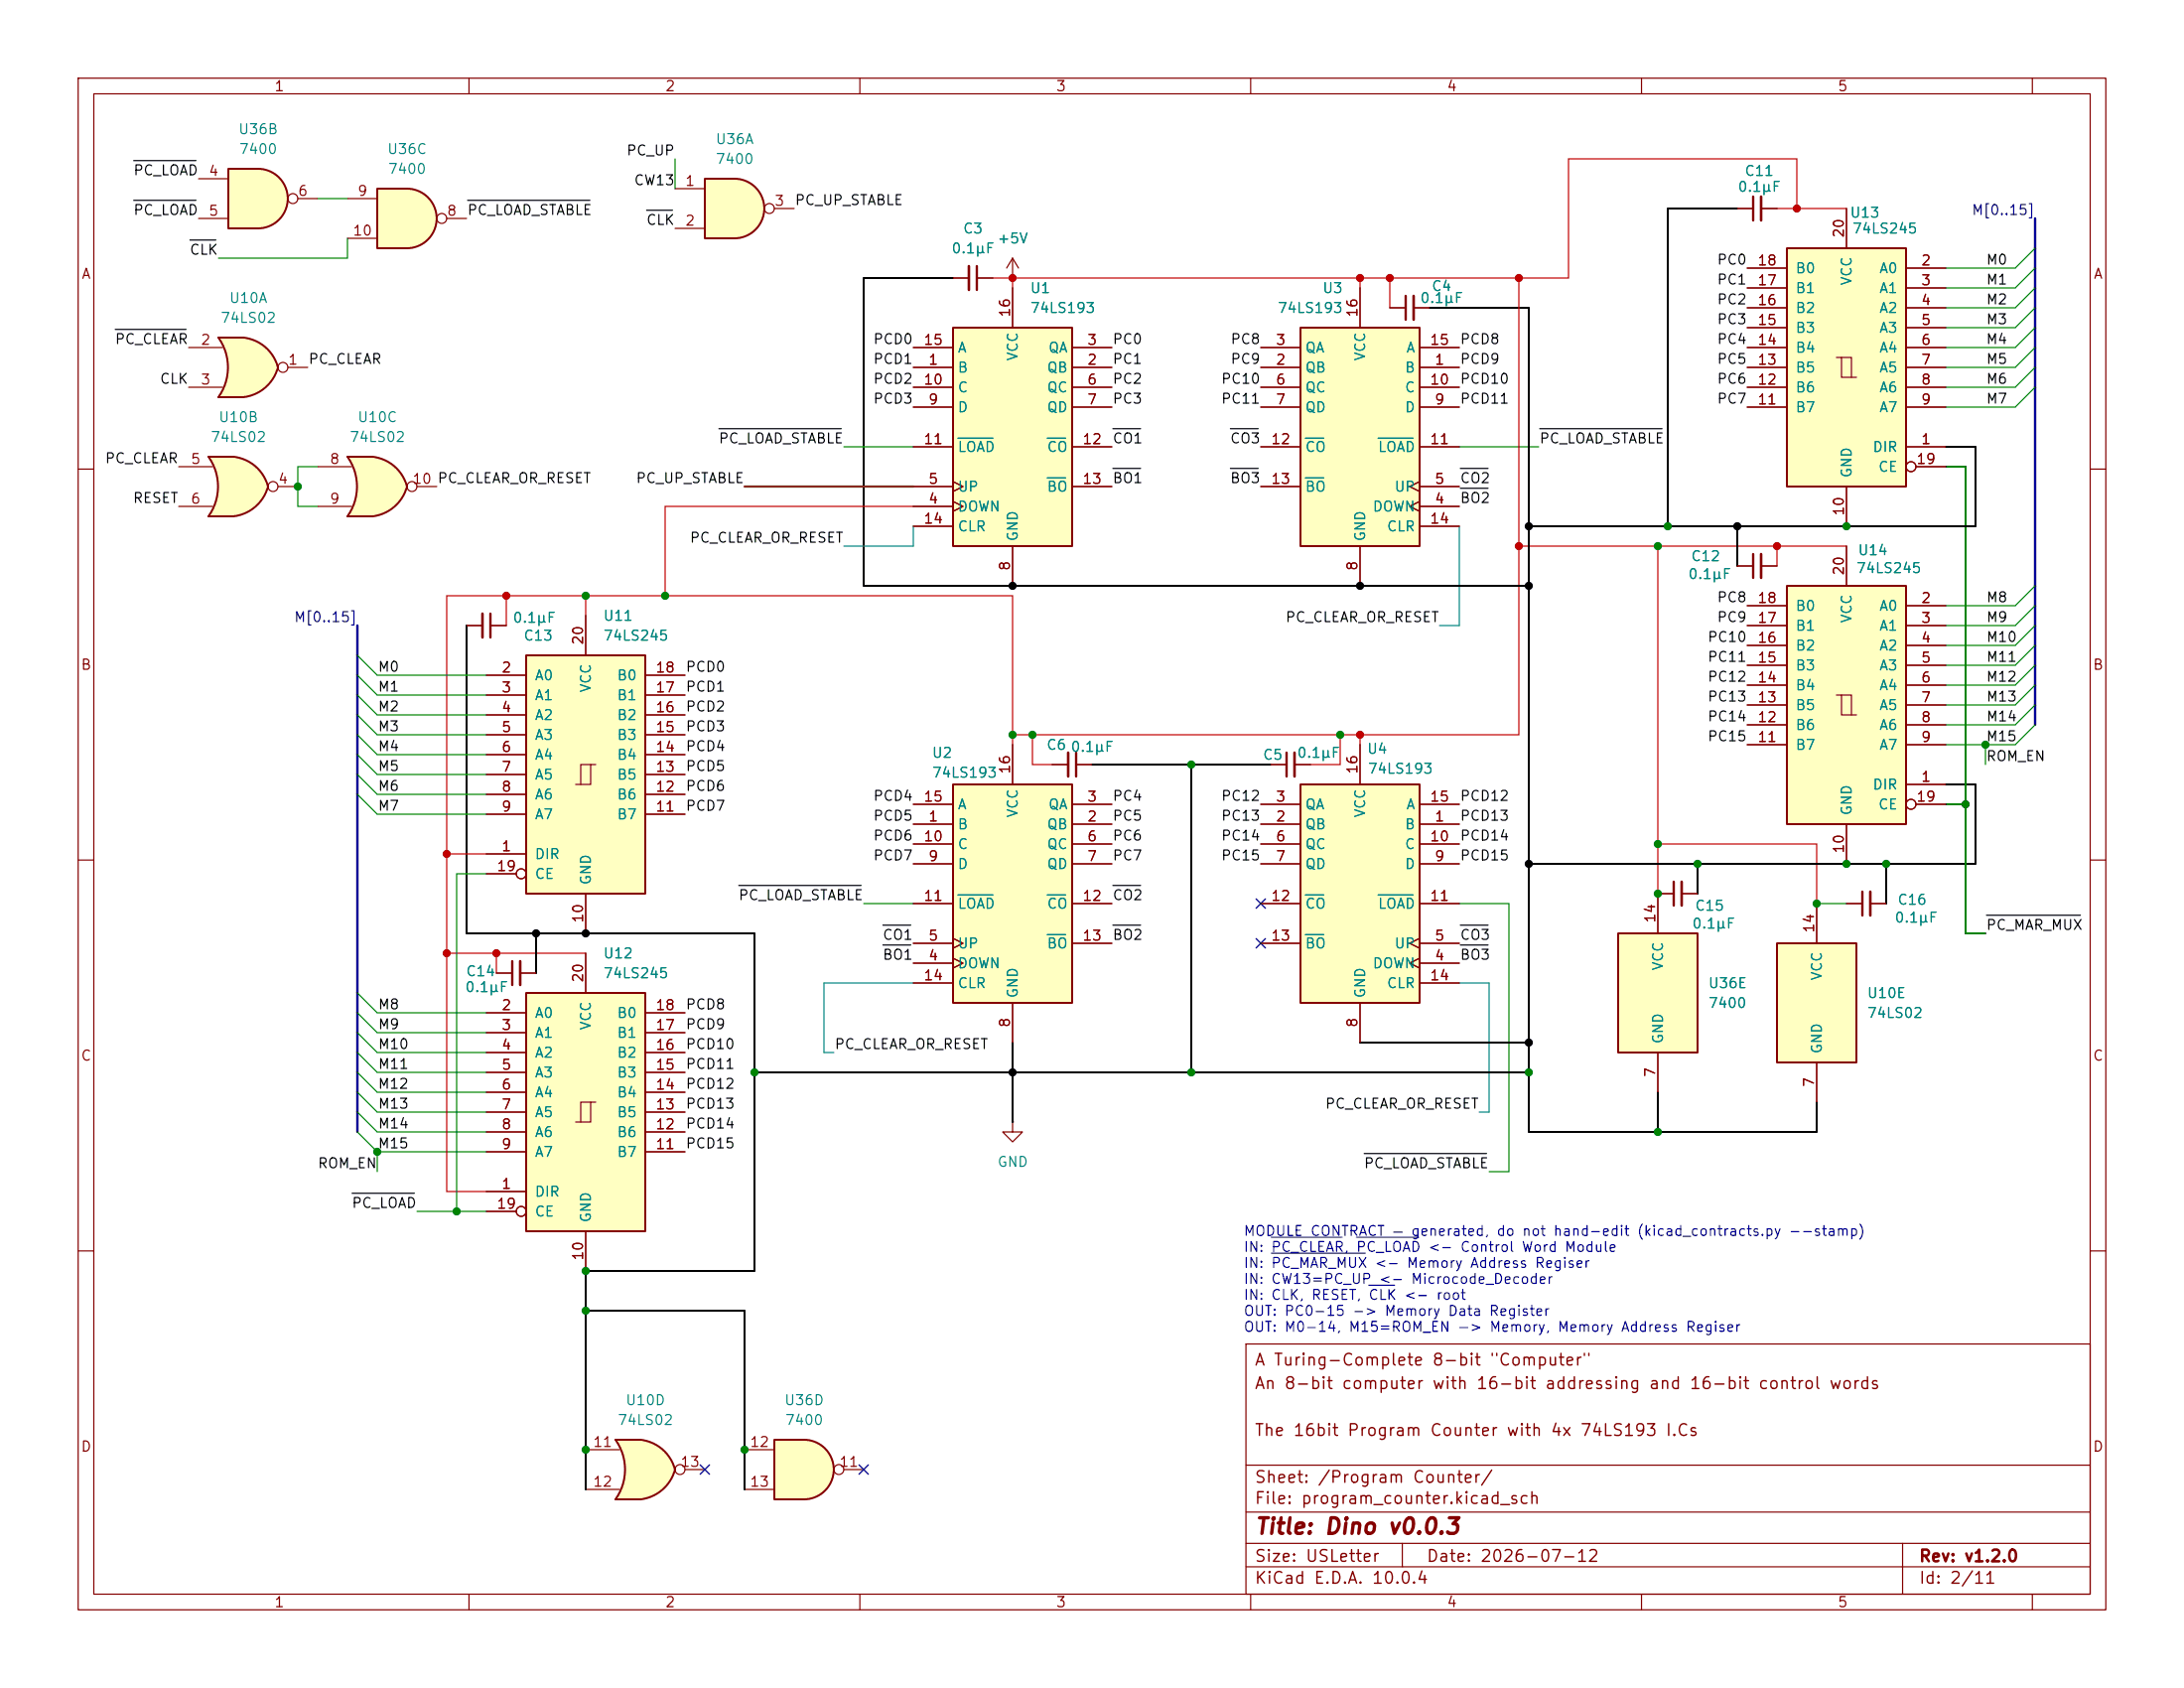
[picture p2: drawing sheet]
<svg xmlns="http://www.w3.org/2000/svg" width="279mm" height="216mm" viewBox="0 0 279 216" stroke-linecap="round" stroke-linejoin="round" font-family="sans-serif">
<g fill="none" stroke="#840000" stroke-width=".15">
<path d="M10 10h259.4v195.9h-259.4zM12 12h255.4v191.9h-255.4zM60 10v2M110 10v2M160 10v2M210 10v2M260 10v2M10 60h2M267.4 60h2M10 110h2M236.2 115.6h2.1M239.3 115.6h2"/>
<path d="M267.4 110h2M10 160h2M159.4 171.9h108v32h-108zM267.4 160h2M159.4 197.4h108M159.4 193.4h108M159.4 187.4h108M179.4 197.4v3M243.4 197.4v6.5M60 203.9v2M110 203.9v2M159.4 200.4h108"/>
<path d="M160 203.9v2M210 203.9v2M260 203.9v2"/>
</g>
<path d="M238.3 114v3.1" fill="none" stroke="#840000" stroke-width=".3"/>
<path d="M239.3 114v3.1" fill="none" stroke="#840000" stroke-width=".33"/>
<path d="M166.4 100.3h15.2v28h-15.2z" fill="#ffffc2"/>
<path d="M166.4 100.3h15.2v28h-15.2z" fill="none" stroke="#840000" stroke-width=".25"/>
<g fill="none" stroke="#840000" stroke-width=".15">
<path d="M177.8 39.4h2M180.8 39.4h2.1M174 95.3v5M161.3 105.4h5.1M161.3 102.9h5.1M161.3 108h5.1M161.3 110.5h5.1M161.3 115.6h5.1M181.6 105.4h5.1M181.6 102.9h5.1M181.6 108h5.1M181.6 110.5h5.1"/>
<path d="M181.6 115.6h5.1M161.3 120.7h5.1M174 128.3v5.1M181.6 122.6l-1.3 .6 1.3 .6M181.6 120l-1.3 .7 1.3 .6M181.6 123.2h5.1M181.6 120.7h5.1M181.6 125.7h5.1"/>
</g>
<path d="M167 114.5h2.4M167 119.5h2.4M176.3 114.5h4.5" fill="none" stroke="#008484" stroke-width=".15"/>
<path d="M179.8 37.8v3.1" fill="none" stroke="#840000" stroke-width=".3"/>
<path d="M180.8 37.8v3.1" fill="none" stroke="#840000" stroke-width=".33"/>
<path d="M166.4 41.9h15.2v28h-15.2z" fill="#ffffc2"/>
<path d="M166.4 41.9h15.2v28h-15.2z" fill="none" stroke="#840000" stroke-width=".25"/>
<g fill="none" stroke="#840000" stroke-width=".15">
<path d="M174 36.8v5.1M161.3 47h5.1M161.3 44.5h5.1M161.3 49.5h5.1M161.3 52.1h5.1M161.3 57.2h5.1M181.6 47h5.1M181.6 44.5h5.1M181.6 49.5h5.1M181.6 52.1h5.1M181.6 57.2h5.1M161.3 62.2h5.1"/>
<path d="M174 69.9v5M181.6 64.1l-1.3 .7 1.3 .6M181.6 61.6l-1.3 .6 1.3 .7M181.6 64.8h5.1M181.6 62.2h5.1M181.6 67.3h5.1M134.6 97.8h2.1M137.7 97.8h2M162.6 97.8h2M165.6 97.8h2M63.5 124.5h2M66.5 124.5h2.1"/>
</g>
<path d="M167 56h2.4M176.3 56h4.5M167 61.1h2.4" fill="none" stroke="#008484" stroke-width=".15"/>
<path d="M137.7 96.3v3M164.6 96.3v3M65.5 122.9v3.1" fill="none" stroke="#840000" stroke-width=".3"/>
<path d="M136.7 96.3v3M165.6 96.3v3M66.5 122.9v3.1" fill="none" stroke="#840000" stroke-width=".33"/>
<path d="M67.3 127h15.2v30.5h-15.2z" fill="#ffffc2"/>
<g fill="none" stroke="#840000" stroke-width=".15">
<path d="M62.2 129.5h5.1M62.2 132.1h5.1M62.2 134.6h5.1M62.2 137.2h5.1M62.2 139.7h5.1M74.9 121.9v5.1M82.5 129.5h5.1M82.5 132.1h5.1M82.5 134.6h5.1M82.5 137.2h5.1M82.5 139.7h5.1M62.2 152.4h5.1"/>
<path d="M62.2 142.2h5.1M62.2 144.8h5.1M62.2 147.3h5.1M62.2 154.9h3.8M74.9 157.5v5.1M75.6 141h-1.3v2.5M76.2 141h-.6v2.5h-1.9M82.5 142.2h5.1M82.5 144.8h5.1M82.5 147.3h5.1"/>
<circle cx="66.7" cy="154.9" r=".63"/>
</g>
<path d="M67.3 127h15.2v30.5h-15.2z" fill="none" stroke="#840000" stroke-width=".25"/>
<path d="M78.7 184.2h3.2M78.7 191.8h3.2" fill="none" stroke="#ffffc2" stroke-width=".13"/>
<g fill="#ffffc2" stroke="#ffffc2" stroke-width=".13">
<path d="M81.3 186.6l5.1 1.4a5.2 5.2 0 0 1-4.5 3.8z"/>
<path d="M81.9 184.2a5.1 5.1 0 0 1 4.5 3.8l-5 1.3z"/>
</g>
<path d="M78.7 184.2h3.2v7.6h-3.2a6.7 6.7 0 0 0 0-7.6z" fill="#ffffc2"/>
<path d="M81.9 184.2h-3.2a6.6 6.6 0 0 1 0 7.6h3.2M81.9 184.2a5.2 5.2 0 0 1 4.5 3.8 5.2 5.2 0 0 1-4.5 3.8" fill="none" stroke="#840000" stroke-width=".25"/>
<g fill="none" stroke="#840000" stroke-width=".15">
<path d="M74.9 185.4h4.3M74.9 190.5h4.3M87.6 188h2.6"/>
<circle cx="87" cy="188" r=".63"/>
</g>
<path d="M102.9 184.2a3.8 3.8 0 0 1 3.8 3.8 3.8 3.8 0 0 1-3.8 3.8z" fill="#ffffc2" stroke="#ffffc2" stroke-width=".13"/>
<path d="M99.1 184.2h3.8v7.6h-3.8z" fill="#ffffc2"/>
<path d="M99.1 184.2h3.8a3.8 3.8 0 0 1 3.8 3.8 3.8 3.8 0 0 1-3.8 3.8h-3.8z" fill="none" stroke="#840000" stroke-width=".25"/>
<g fill="none" stroke="#840000" stroke-width=".15">
<path d="M95.2 185.4h3.9M95.2 190.5h3.9M107.9 188h2.6"/>
<circle cx="107.3" cy="188" r=".63"/>
</g>
<path d="M44.4 58.4h3.2M44.4 66h3.2" fill="none" stroke="#ffffc2" stroke-width=".13"/>
<g fill="#ffffc2" stroke="#ffffc2" stroke-width=".13">
<path d="M47 60.9l5.1 1.3a5.2 5.2 0 0 1-4.4 3.8z"/>
<path d="M47.7 58.4a5.1 5.1 0 0 1 4.4 3.8l-5 1.3z"/>
</g>
<path d="M44.4 58.4h3.2v7.6h-3.2a6.7 6.7 0 0 0 0-7.6z" fill="#ffffc2"/>
<path d="M47.6 58.4h-3.2a6.6 6.6 0 0 1 0 7.6h3.2M47.7 58.4a5.1 5.1 0 0 1 4.4 3.8 5.2 5.2 0 0 1-4.4 3.8" fill="none" stroke="#840000" stroke-width=".25"/>
<g fill="none" stroke="#840000" stroke-width=".15">
<path d="M40.6 59.7h4.4M40.6 64.8h4.4M53.3 62.2h2.6"/>
<circle cx="52.7" cy="62.2" r=".63"/>
</g>
<path d="M27.9 43.2h3.2M27.9 50.8h3.2" fill="none" stroke="#ffffc2" stroke-width=".13"/>
<g fill="#ffffc2" stroke="#ffffc2" stroke-width=".13">
<path d="M30.5 45.6l5.1 1.4a5.2 5.2 0 0 1-4.5 3.8z"/>
<path d="M31.1 43.2a5.1 5.1 0 0 1 4.5 3.8l-5 1.3z"/>
</g>
<path d="M27.9 43.2h3.2v7.6h-3.2a6.7 6.7 0 0 0 0-7.6z" fill="#ffffc2"/>
<path d="M31.1 43.2h-3.2a6.6 6.6 0 0 1 0 7.6h3.2M31.1 43.2a5.1 5.1 0 0 1 4.5 3.8 5.2 5.2 0 0 1-4.5 3.8" fill="none" stroke="#840000" stroke-width=".25"/>
<g fill="none" stroke="#840000" stroke-width=".15">
<path d="M24.1 44.5h4.3M24.1 49.5h4.3M36.8 47h2.6"/>
<circle cx="36.2" cy="47" r=".63"/>
</g>
<path d="M26.7 58.4h3.1M26.7 66h3.1" fill="none" stroke="#ffffc2" stroke-width=".13"/>
<g fill="#ffffc2" stroke="#ffffc2" stroke-width=".13">
<path d="M29.3 60.9l5 1.3a5.2 5.2 0 0 1-4.4 3.8z"/>
<path d="M29.9 58.4a5.1 5.1 0 0 1 4.4 3.8l-5 1.3z"/>
</g>
<path d="M26.7 58.4h3.1v7.6h-3.1a6.7 6.7 0 0 0 0-7.6z" fill="#ffffc2"/>
<path d="M29.8 58.4h-3.1a6.6 6.6 0 0 1 0 7.6h3.1M29.9 58.4a5.1 5.1 0 0 1 4.4 3.8 5.2 5.2 0 0 1-4.4 3.8" fill="none" stroke="#840000" stroke-width=".25"/>
<g fill="none" stroke="#840000" stroke-width=".15">
<path d="M22.9 59.7h4.3M22.9 64.8h4.3M35.6 62.2h2.5"/>
<circle cx="34.9" cy="62.2" r=".63"/>
</g>
<path d="M33 21.6a3.8 3.8 0 0 1 3.8 3.8 3.8 3.8 0 0 1-3.8 3.8z" fill="#ffffc2" stroke="#ffffc2" stroke-width=".13"/>
<path d="M29.2 21.6h3.8v7.6h-3.8z" fill="#ffffc2"/>
<path d="M29.2 21.6h3.8a3.8 3.8 0 0 1 3.8 3.8 3.8 3.8 0 0 1-3.8 3.8h-3.8z" fill="none" stroke="#840000" stroke-width=".25"/>
<g fill="none" stroke="#840000" stroke-width=".15">
<path d="M25.4 22.9h3.8M25.4 27.9h3.8M38.1 25.4h2.5"/>
<circle cx="37.5" cy="25.4" r=".63"/>
</g>
<path d="M52.1 24.1a3.8 3.8 0 0 1 3.8 3.8 3.8 3.8 0 0 1-3.8 3.9z" fill="#ffffc2" stroke="#ffffc2" stroke-width=".13"/>
<path d="M48.3 24.1h3.8v7.7h-3.8z" fill="#ffffc2"/>
<path d="M48.3 24.1h3.8a3.8 3.8 0 0 1 3.8 3.8 3.8 3.8 0 0 1-3.8 3.9h-3.8z" fill="none" stroke="#840000" stroke-width=".25"/>
<g fill="none" stroke="#840000" stroke-width=".15">
<path d="M44.4 25.4h3.9M44.4 30.5h3.9M57.1 27.9h2.6"/>
<circle cx="56.5" cy="27.9" r=".63"/>
</g>
<path d="M121.9 100.3h15.3v28h-15.3z" fill="#ffffc2"/>
<path d="M121.9 100.3h15.3v28h-15.3z" fill="none" stroke="#840000" stroke-width=".25"/>
<g fill="none" stroke="#840000" stroke-width=".15">
<path d="M129.5 95.3v5M116.8 105.4h5.1M116.8 102.9h5.1M116.8 108h5.1M116.8 110.5h5.1M116.8 115.6h5.1M137.2 105.4h5M137.2 102.9h5M137.2 108h5M137.2 110.5h5M137.2 115.6h5M116.8 123.2h5.1"/>
<path d="M116.8 120.7h5.1M116.8 125.7h5.1M121.9 122.6l1.3 .6-1.3 .6M121.9 120l1.3 .7-1.3 .6M129.5 128.3v5.1M137.2 120.7h5M129.5 143.5v1.3h1.3l-1.3 1.3-1.2-1.3h1.2M129.5 143.5h.1"/>
</g>
<path d="M122.6 114.5h4.4M134 114.5h2.3M134 119.5h2.3" fill="none" stroke="#008484" stroke-width=".15"/>
<path d="M67.3 83.8h15.2v30.5h-15.2z" fill="#ffffc2"/>
<g fill="none" stroke="#840000" stroke-width=".15">
<path d="M121.9 35.6h2.1M125 35.6h2M129.5 35.6h.1M129.5 33l-.7 1.3M129.5 33l.8 1.3M129.5 33v2.6M74.9 78.7v5.1M59.7 80h2M62.2 86.4h5.1M62.2 88.9h5.1M62.2 91.4h5.1M62.2 94h5.1"/>
<path d="M62.2 96.5h5.1M62.2 99.1h5.1M62.7 80h2.1M75.6 97.8h-1.3v2.5M76.2 97.8h-.6v2.5h-1.9M82.5 86.4h5.1M82.5 88.9h5.1M82.5 91.4h5.1M82.5 94h5.1M82.5 96.5h5.1M82.5 99.1h5.1M62.2 109.2h5.1"/>
<path d="M62.2 101.6h5.1M62.2 104.1h5.1M62.2 111.8h3.8M74.9 114.3v5.1M82.5 101.6h5.1M82.5 104.1h5.1"/>
<circle cx="66.7" cy="111.8" r=".63"/>
</g>
<path d="M67.3 83.8h15.2v30.5h-15.2z" fill="none" stroke="#840000" stroke-width=".25"/>
<path d="M125 34v3.1M62.7 78.5v3" fill="none" stroke="#840000" stroke-width=".3"/>
<path d="M124 34v3.1M61.7 78.5v3" fill="none" stroke="#840000" stroke-width=".33"/>
<path d="M94 22.9a3.8 3.8 0 0 1 3.8 3.8 3.8 3.8 0 0 1-3.8 3.8z" fill="#ffffc2" stroke="#ffffc2" stroke-width=".13"/>
<path d="M90.2 22.9h3.8v7.6h-3.8z" fill="#ffffc2"/>
<path d="M90.2 22.9h3.8a3.8 3.8 0 0 1 3.8 3.8 3.8 3.8 0 0 1-3.8 3.8h-3.8z" fill="none" stroke="#840000" stroke-width=".25"/>
<g fill="none" stroke="#840000" stroke-width=".15">
<path d="M86.4 24.1h3.8M86.4 29.2h3.8M99.1 26.7h2.5"/>
<circle cx="98.4" cy="26.7" r=".63"/>
</g>
<path d="M121.9 41.9h15.3v28h-15.3z" fill="#ffffc2"/>
<path d="M121.9 41.9h15.3v28h-15.3z" fill="none" stroke="#840000" stroke-width=".25"/>
<g fill="none" stroke="#840000" stroke-width=".15">
<path d="M129.5 36.8v5.1M116.8 47h5.1M116.8 44.5h5.1M116.8 49.5h5.1M116.8 52.1h5.1M116.8 57.2h5.1M137.2 47h5M137.2 44.5h5M137.2 49.5h5M137.2 52.1h5M137.2 57.2h5M116.8 64.8h5.1"/>
<path d="M116.8 62.2h5.1M116.8 67.3h5.1M121.9 64.1l1.3 .7-1.3 .6M121.9 61.6l1.3 .6-1.3 .7M129.5 69.9v5M137.2 62.2h5"/>
</g>
<path d="M122.6 56h4.4M134 56h2.3M134 61.1h2.3" fill="none" stroke="#008484" stroke-width=".15"/>
<path d="M228.6 74.9h15.2v30.5h-15.2z" fill="#ffffc2"/>
<g fill="none" stroke="#840000" stroke-width=".15">
<path d="M222.2 72.4h2.1M223.5 77.5h5.1M225.3 72.4h2M236.2 69.9v5M243.8 77.5h5.1M223.5 80h5.1M223.5 82.6h5.1M223.5 85.1h5.1M223.5 87.6h5.1M223.5 90.2h5.1M223.5 92.7h5.1M223.5 95.3h5.1"/>
<path d="M234.9 88.9h.7v2.5h1.9M235.6 88.9h1.3v2.5M243.8 80h5.1M243.8 82.6h5.1M243.8 85.1h5.1M243.8 87.6h5.1M243.8 90.2h5.1M243.8 92.7h5.1M243.8 95.3h5.1M212.1 114.3h2M215.1 114.3h2.1M236.2 105.4v5.1"/>
<path d="M243.8 100.3h5.1M245.1 102.9h3.8"/>
<circle cx="244.5" cy="102.9" r=".63"/>
</g>
<path d="M228.6 74.9h15.2v30.5h-15.2z" fill="none" stroke="#840000" stroke-width=".25"/>
<path d="M224.3 70.9v3M214.1 112.8v3" fill="none" stroke="#840000" stroke-width=".3"/>
<path d="M225.3 70.9v3M215.1 112.8v3" fill="none" stroke="#840000" stroke-width=".33"/>
<path d="M207 119.4h10.2v15.2h-10.2z" fill="#ffffc2"/>
<path d="M207 119.4h10.2v15.2h-10.2z" fill="none" stroke="#840000" stroke-width=".25"/>
<path d="M222.2 26.7h2.1M225.3 26.7h2M212.1 114.3v5.1M212.1 134.6v5.1" fill="none" stroke="#840000" stroke-width=".15"/>
<path d="M224.3 25.1v3.1" fill="none" stroke="#840000" stroke-width=".3"/>
<path d="M225.3 25.1v3.1" fill="none" stroke="#840000" stroke-width=".33"/>
<path d="M228.6 31.8h15.2v30.4h-15.2z" fill="#ffffc2"/>
<g fill="none" stroke="#840000" stroke-width=".15">
<path d="M223.5 34.3h5.1M223.5 36.8h5.1M223.5 39.4h5.1M236.2 26.7v5.1M243.8 34.3h5.1M243.8 36.8h5.1M243.8 39.4h5.1M223.5 41.9h5.1M223.5 44.5h5.1M223.5 47h5.1M223.5 49.5h5.1M223.5 52.1h5.1"/>
<path d="M234.9 45.7h.7v2.6h1.9M235.6 45.7h1.3v2.6M243.8 57.2h5.1M243.8 41.9h5.1M243.8 44.5h5.1M243.8 47h5.1M243.8 49.5h5.1M243.8 52.1h5.1M245.1 59.7h3.8M236.2 62.2v5.1"/>
<circle cx="244.5" cy="59.7" r=".63"/>
</g>
<path d="M228.6 31.8h15.2v30.4h-15.2z" fill="none" stroke="#840000" stroke-width=".25"/>
<path d="M227.3 120.7h10.2v15.2h-10.2z" fill="#ffffc2"/>
<path d="M227.3 120.7h10.2v15.2h-10.2z" fill="none" stroke="#840000" stroke-width=".25"/>
<g fill="none" stroke="#840000" stroke-width=".15">
<path d="M121.9 35.6h2.1M125 35.6h2M129.5 35.6h.1M129.5 36.8v5.1M174 36.8v5.1M177.8 39.4h2M180.8 39.4h2.1M222.2 26.7h2.1M223.5 34.3h5.1M223.5 36.8h5.1M223.5 39.4h5.1M225.3 26.7h2"/>
<path d="M236.2 26.7v5.1M243.8 34.3h5.1M243.8 36.8h5.1M243.8 39.4h5.1M116.8 57.2h5.1M116.8 44.5h5.1M116.8 47h5.1M116.8 49.5h5.1M116.8 52.1h5.1M137.2 57.2h5M137.2 44.5h5M137.2 47h5"/>
<path d="M137.2 49.5h5M137.2 52.1h5M161.3 57.2h5.1M161.3 44.5h5.1M161.3 47h5.1M161.3 49.5h5.1M161.3 52.1h5.1M181.6 57.2h5.1M181.6 44.5h5.1M181.6 47h5.1M181.6 49.5h5.1M181.6 52.1h5.1"/>
<path d="M223.5 41.9h5.1M223.5 44.5h5.1M223.5 47h5.1M223.5 49.5h5.1M223.5 52.1h5.1M243.8 57.2h5.1M243.8 41.9h5.1M243.8 44.5h5.1M243.8 47h5.1M243.8 49.5h5.1M243.8 52.1h5.1M245.1 59.7h3.8"/>
<path d="M74.9 78.7v5.1M116.8 64.8h5.1M116.8 62.2h5.1M116.8 67.3h5.1M121.9 64.1l1.3 .7-1.3 .6M121.9 61.6l1.3 .6-1.3 .7M129.5 69.9v5M137.2 62.2h5M161.3 62.2h5.1M174 69.9v5M181.6 64.1l-1.3 .7 1.3 .6M181.6 61.6l-1.3 .6 1.3 .7"/>
<path d="M181.6 64.8h5.1M181.6 62.2h5.1M181.6 67.3h5.1M222.2 72.4h2.1M223.5 77.5h5.1M225.3 72.4h2M236.2 62.2v5.1M236.2 69.9v5M243.8 77.5h5.1M59.7 80h2M62.2 86.4h5.1M62.2 88.9h5.1"/>
<path d="M62.2 91.4h5.1M62.2 94h5.1M62.2 96.5h5.1M62.2 99.1h5.1M62.7 80h2.1M82.5 86.4h5.1M82.5 88.9h5.1M82.5 91.4h5.1M82.5 94h5.1M82.5 96.5h5.1M82.5 99.1h5.1M129.5 95.3v5"/>
<path d="M134.6 97.8h2.1M137.7 97.8h2M162.6 97.8h2M165.6 97.8h2M174 95.3v5M223.5 80h5.1M223.5 82.6h5.1M223.5 85.1h5.1M223.5 87.6h5.1M223.5 90.2h5.1M223.5 92.7h5.1M223.5 95.3h5.1"/>
<path d="M243.8 80h5.1M243.8 82.6h5.1M243.8 85.1h5.1M243.8 87.6h5.1M243.8 90.2h5.1M243.8 92.7h5.1M243.8 95.3h5.1M62.2 109.2h5.1M62.2 101.6h5.1M62.2 104.1h5.1M62.2 111.8h3.8M74.9 114.3v5.1"/>
<path d="M82.5 101.6h5.1M82.5 104.1h5.1M116.8 115.6h5.1M116.8 102.9h5.1M116.8 105.4h5.1M116.8 108h5.1M116.8 110.5h5.1M137.2 115.6h5M137.2 102.9h5M137.2 105.4h5M137.2 108h5M137.2 110.5h5"/>
<path d="M161.3 115.6h5.1M161.3 102.9h5.1M161.3 105.4h5.1M161.3 108h5.1M161.3 110.5h5.1M181.6 115.6h5.1M181.6 102.9h5.1M181.6 105.4h5.1M181.6 108h5.1M181.6 110.5h5.1M214.1 114.3h-2v5.1M215.1 114.3h2.1"/>
<path d="M232.4 115.6v5.1M236.2 115.6h2.1M236.2 105.4v5.1M239.3 115.6h2M243.8 100.3h5.1M245.1 102.9h3.8M62.2 129.5h5.1M62.2 132.1h5.1M62.2 134.6h5.1M62.2 137.2h5.1M62.2 139.7h5.1M63.5 124.5h2"/>
<path d="M66.5 124.5h2.1M74.9 121.9v5.1M82.5 129.5h5.1M82.5 132.1h5.1M82.5 134.6h5.1M82.5 137.2h5.1M82.5 139.7h5.1M116.8 123.2h5.1M116.8 120.7h5.1M116.8 125.7h5.1M121.9 122.6l1.3 .6-1.3 .6M121.9 120l1.3 .7-1.3 .6"/>
<path d="M129.5 128.3v5.1M137.2 120.7h5M161.3 120.7h5.1M174 128.3v5.1M181.6 122.6l-1.3 .6 1.3 .6M181.6 120l-1.3 .7 1.3 .6M181.6 123.2h5.1M181.6 120.7h5.1M181.6 125.7h5.1M212.1 134.6v5.1M232.4 135.9v5.1M62.2 152.4h5.1"/>
<path d="M62.2 142.2h5.1M62.2 144.8h5.1M62.2 147.3h5.1M62.2 154.9h3.8M74.9 157.5v5.1M82.5 142.2h5.1M82.5 144.8h5.1M82.5 147.3h5.1"/>
<circle cx="244.5" cy="59.7" r=".63"/>
<circle cx="66.7" cy="111.8" r=".63"/>
<circle cx="244.5" cy="102.9" r=".63"/>
<circle cx="66.7" cy="154.9" r=".63"/>
</g>
<g fill="none" stroke="#000" stroke-width=".15">
<path d="M17.1 20.5h8M17.1 25.6h8M24.3 30.7h3.3M59.8 25.6h15.7M82.7 26.9h3.3M14.7 42.1h9.1M92 54.8h15.6M142.4 54.8h3.5M142.4 59.9h3.5M157.4 54.8h3.6M157.4 59.9h3.6M186.8 59.9h3.6"/>
<path d="M197 54.8h15.6M186.8 62.5h3.6M94.5 113.3h15.7M113 118.3h3.5M142.4 113.3h3.5M142.4 118.3h3.5M186.8 118.3h3.6M254.1 117.1h12M113 120.9h3.5M186.8 120.9h3.6M45 152.6h8M174.5 147.5h15.7"/>
</g>
<path d="M260.3 27.9v64.8M45.7 80v64.8" fill="none" stroke="#000084" stroke-width=".3"/>
<g fill="none" stroke="#000" stroke-width=".25">
<path d="M121.9 35.6h-11.4v39.3h85.1M182.9 39.4h12.7v105.4h36.8v-3.8M222.2 26.7h-8.8v40.6M248.9 57.2h3.8v10.1h-57.1M222.2 67.3v5.1M59.7 80v39.4h36.8v43.2h-21.6v27.9M139.7 97.8h22.9M152.4 97.8v39.4M68.6 119.4v5.1M217.2 110.5v3.8M241.3 110.5v5.1M248.9 100.3h3.8v10.2h-57.1"/>
<path d="M96.5 137.2h99.1M129.5 133.4v10.1M174 133.4h21.6M212.1 139.7v5.1M74.9 167.6h20.3v22.9"/>
</g>
<g fill="none" stroke="#c20000" stroke-width=".15">
<path d="M129.5 35.6v1.2M174 35.6v1.2M177.8 35.6v3.8M194.3 35.6v58.4h-64.8M227.3 26.7h8.9M229.9 26.7v-6.4h-29.2v15.3h-73.7M64.8 76.2v3.8M74.9 76.2v2.5M116.8 64.8h-31.7v11.4M194.3 69.9h41.9M212.1 69.9v44.4M227.3 69.9v2.5"/>
<path d="M129.5 95.3v-19.1h-72.4v76.2h5.1M132.1 94v3.8h2.5M171.4 94v3.8h-3.8M174 94v1.3M57.1 109.2h5.1M212.1 108h20.3v7.6M57.1 121.9h17.8M63.5 121.9v2.6"/>
</g>
<g fill="none" stroke="#008400" stroke-width=".15">
<path d="M40.6 25.4h3.8M44.4 30.5v2.5h-16.5M86.4 20.3v3.8M260.3 31.8l-2.5 2.5h-8.9M260.3 34.3l-2.5 2.5h-8.9M260.3 36.8l-2.5 2.6h-8.9M260.3 39.4l-2.5 2.5h-8.9M40.6 59.7h-2.5v5.1h2.5M107.9 57.2h8.9M186.7 57.2h10.1M260.3 44.5l-2.5 2.5h-8.9M260.3 47l-2.5 2.5h-8.9"/>
<path d="M260.3 41.9l-2.5 2.6h-8.9M260.3 49.5l-2.5 2.6h-8.9M260.3 77.5l-2.5 2.5h-8.9M260.3 74.9l-2.5 2.6h-8.9M45.7 88.9l2.6 2.5h13.9M45.7 86.4l2.6 2.5h13.9M45.7 91.4l2.6 2.6h13.9M45.7 99.1l2.6 2.5h13.9M45.7 94l2.6 2.5h13.9M45.7 96.5l2.6 2.6h13.9M45.7 83.8l2.6 2.6h13.9M254 95.3v2.5"/>
<path d="M260.3 87.6l-2.5 2.6h-8.9M260.3 92.7l-2.5 2.6h-8.9M260.3 90.2l-2.5 2.5h-8.9M260.3 82.6l-2.5 2.5h-8.9M260.3 85.1l-2.5 2.5h-8.9M260.3 80l-2.5 2.6h-8.9M45.7 101.6l2.6 2.5h13.9M62.2 111.8h-3.8v43.1M110.5 115.6h6.3M186.7 115.6h6.3v34.3h-2.5M232.4 115.6h3.8M45.7 139.7l2.6 2.5h13.9"/>
<path d="M45.7 127l2.6 2.5h13.9M45.7 134.6l2.6 2.6h13.9M45.7 132.1l2.6 2.5h13.9M45.7 137.2l2.6 2.5h13.9M45.7 129.5l2.6 2.6h13.9M45.7 142.2l2.6 2.6h13.9M45.7 144.8l2.6 2.5M48.3 147.3v2.6M48.3 147.3h13.9M53.3 154.9h8.9"/>
</g>
<g fill="none" stroke="#008484" stroke-width=".15">
<path d="M122.6 56h4.4M134 56h2.3M167 56h2.4M176.3 56h4.5M116.8 67.3v2.6h-8.9M134 61.1h2.3M167 61.1h2.4M186.7 67.3v12.7h-2.6M122.6 114.5h4.4M134 114.5h2.3M134 119.5h2.3M167 114.5h2.4"/>
<path d="M167 119.5h2.4M176.3 114.5h4.5M116.8 125.7h-11.4v8.9h1.3M186.7 125.7h3.8v16.5h-1.3"/>
</g>
<path d="M248.9 59.7h2.6v59.7h2.5M248.9 102.9h2.6" fill="none" stroke="#004800" stroke-width=".25"/>
<path d="M95.2 62.2h21.6" fill="none" stroke="#848400" stroke-width=".3"/>
<path d="M160.7 115l1.2 1.2M161.9 115l-1.2 1.2M160.7 120l1.2 1.3M161.9 120l-1.2 1.3M89.6 187.4l1.2 1.2M90.8 187.4l-1.2 1.2M109.9 187.4l1.2 1.2M111.1 187.4l-1.2 1.2" fill="none" stroke="#000084" stroke-width=".15"/>
<path d="M162.6 158.2h9.1M173.5 158.2h8M162.6 160.3h12.1M175.1 164.4h3.3" fill="none" stroke="#0000c2" stroke-width=".15"/>
<g fill="#008400" stroke="#008400" stroke-width=".13">
<circle cx="241.3" cy="110.5" r=".46"/>
<circle cx="236.2" cy="110.5" r=".46"/>
<circle cx="254" cy="95.3" r=".46"/>
<circle cx="217.2" cy="110.5" r=".46"/>
<circle cx="212.1" cy="108" r=".46"/>
<circle cx="232.4" cy="115.6" r=".46"/>
<circle cx="236.2" cy="67.3" r=".46"/>
<circle cx="74.9" cy="76.2" r=".46"/>
<circle cx="48.3" cy="147.3" r=".46"/>
<circle cx="85.1" cy="76.2" r=".46"/>
<circle cx="152.4" cy="137.2" r=".46"/>
<circle cx="38.1" cy="62.2" r=".46"/>
<circle cx="74.9" cy="167.6" r=".46"/>
<circle cx="58.4" cy="154.9" r=".46"/>
<circle cx="74.9" cy="162.6" r=".46"/>
<circle cx="95.2" cy="185.4" r=".46"/>
<circle cx="74.9" cy="185.4" r=".46"/>
<circle cx="96.5" cy="137.2" r=".46"/>
<circle cx="212.1" cy="144.8" r=".46"/>
<circle cx="195.6" cy="137.2" r=".46"/>
<circle cx="212.1" cy="69.9" r=".46"/>
<circle cx="212.1" cy="114.3" r=".46"/>
<circle cx="213.4" cy="67.3" r=".46"/>
<circle cx="171.4" cy="94" r=".46"/>
<circle cx="129.5" cy="94" r=".46"/>
<circle cx="132.1" cy="94" r=".46"/>
<circle cx="152.4" cy="97.8" r=".46"/>
</g>
<circle cx="251.5" cy="102.9" r=".46" fill="#004800" stroke="#004800" stroke-width=".13"/>
<g fill="#c20000" stroke="#c20000" stroke-width=".13">
<circle cx="229.9" cy="26.7" r=".46"/>
<circle cx="227.3" cy="69.9" r=".46"/>
<circle cx="64.8" cy="76.2" r=".46"/>
<circle cx="57.1" cy="121.9" r=".46"/>
<circle cx="57.1" cy="109.2" r=".46"/>
<circle cx="63.5" cy="121.9" r=".46"/>
<circle cx="194.3" cy="69.9" r=".46"/>
<circle cx="174" cy="94" r=".46"/>
<circle cx="129.5" cy="35.6" r=".46"/>
<circle cx="177.8" cy="35.6" r=".46"/>
<circle cx="174" cy="35.6" r=".46"/>
<circle cx="194.3" cy="35.6" r=".46"/>
</g>
<g fill="#000" stroke="#000" stroke-width=".13">
<circle cx="129.5" cy="74.9" r=".46"/>
<circle cx="174" cy="74.9" r=".46"/>
<circle cx="195.6" cy="67.3" r=".46"/>
<circle cx="195.6" cy="74.9" r=".46"/>
<circle cx="222.2" cy="67.3" r=".46"/>
<circle cx="68.6" cy="119.4" r=".46"/>
<circle cx="74.9" cy="119.4" r=".46"/>
<circle cx="195.6" cy="110.5" r=".46"/>
<circle cx="129.5" cy="137.2" r=".46"/>
<circle cx="195.6" cy="133.4" r=".46"/>
</g>
<text font-size="2" fill="#840000" x="160.4" y="196.7">Title: Dino v0.0.3</text>
<g font-size="1.5" fill="#840000">
<text x="160.4" y="178">An 8-bit computer with 16-bit addressing and 16-bit control words</text>
<text x="160.4" y="175">A Turing-Complete 8-bit &quot;Computer&quot;</text>
<text x="160.4" y="184">The 16bit Program Counter with 4x 74LS193 I.Cs</text>
<text x="160.4" y="190">Sheet: /Program Counter/</text>
<text x="160.4" y="192.7">File: program_counter.kicad_sch</text>
<text x="160.4" y="202.9">KiCad E.D.A. 10.0.4</text>
<text x="160.4" y="200.1">Size: USLetter</text>
<text x="182.4" y="200.1">Date: 2026-07-12</text>
<text x="245.4" y="200.1">Rev: v1.2.0</text>
<text x="245.4" y="202.9">Id: 2/11</text>
</g>
<g font-size="1.3" fill="#840000">
<text x="35" y="12">1</text>
<text x="85" y="12">2</text>
<text x="135" y="12">3</text>
<text x="185" y="12">4</text>
<text x="235" y="12">5</text>
<text x="26.6" y="22.8">4</text>
<text x="26.6" y="27.9">5</text>
<text x="38" y="25.4">6</text>
<text x="45.6" y="25.4">9</text>
<text x="57.1" y="27.9">8</text>
<text x="87.6" y="24.1">1</text>
<text x="87.6" y="29.2">2</text>
<text x="99" y="26.6">3</text>
<text x="10.3" y="36">A</text>
<text x="45" y="30.5">10</text>
<text x="224.7" y="34.3">18</text>
<text x="236.2" y="30.5" transform="rotate(-90 236.2 30.5)">20</text>
<text x="245.7" y="34.3">2</text>
<text x="267.7" y="36">A</text>
<text x="129.5" y="40.7" transform="rotate(-90 129.5 40.7)">16</text>
<text x="174" y="40.7" transform="rotate(-90 174 40.7)">16</text>
<text x="224.7" y="41.9">15</text>
<text x="224.7" y="39.3">16</text>
<text x="224.7" y="36.8">17</text>
<text x="245.7" y="36.8">3</text>
<text x="245.7" y="39.3">4</text>
<text x="245.7" y="41.9">5</text>
<text x="25.6" y="44.4">2</text>
<text x="36.8" y="47">1</text>
<text x="118.1" y="44.4">15</text>
<text x="118.7" y="47">1</text>
<text x="139" y="47">2</text>
<text x="139" y="44.4">3</text>
<text x="163.1" y="47">2</text>
<text x="163.1" y="44.4">3</text>
<text x="182.8" y="44.4">15</text>
<text x="183.4" y="47">1</text>
<text x="224.7" y="47">13</text>
<text x="224.7" y="44.4">14</text>
<text x="245.7" y="44.4">6</text>
<text x="245.7" y="47">7</text>
<text x="25.6" y="49.5">3</text>
<text x="118.1" y="49.5">10</text>
<text x="118.7" y="52">9</text>
<text x="139" y="49.5">6</text>
<text x="139" y="52">7</text>
<text x="163.1" y="49.5">6</text>
<text x="163.1" y="52">7</text>
<text x="182.8" y="49.5">10</text>
<text x="183.4" y="52">9</text>
<text x="224.7" y="52">11</text>
<text x="224.7" y="49.5">12</text>
<text x="245.7" y="49.5">8</text>
<text x="245.7" y="52">9</text>
<text x="24.3" y="59.7">5</text>
<text x="42.1" y="59.7">8</text>
<text x="118.1" y="57.1">11</text>
<text x="138.4" y="57.1">12</text>
<text x="162.5" y="57.1">12</text>
<text x="182.8" y="57.1">11</text>
<text x="245.1" y="59.7">19</text>
<text x="245.7" y="57.1">1</text>
<text x="24.3" y="64.7">6</text>
<text x="35.5" y="62.2">4</text>
<text x="42.1" y="64.7">9</text>
<text x="52.7" y="62.2">10 PC_CLEAR_OR_RESET</text>
<text x="118.7" y="64.7">4</text>
<text x="118.7" y="62.2">5</text>
<text x="138.4" y="62.2">13</text>
<text x="162.5" y="62.2">13</text>
<text x="183.4" y="64.7">4</text>
<text x="183.4" y="62.2">5</text>
<text x="118.1" y="67.3">14</text>
<text x="182.8" y="67.3">14</text>
<text x="236.2" y="66.1" transform="rotate(-90 236.2 66.1)">10</text>
<text x="129.5" y="73.1" transform="rotate(-90 129.5 73.1)">8</text>
<text x="174" y="73.1" transform="rotate(-90 174 73.1)">8</text>
<text x="224.7" y="77.4">18</text>
<text x="236.2" y="73.7" transform="rotate(-90 236.2 73.7)">20</text>
<text x="245.7" y="77.4">2</text>
<text x="74.9" y="82.6" transform="rotate(-90 74.9 82.6)">20</text>
<text x="224.7" y="82.5">16</text>
<text x="224.7" y="80">17</text>
<text x="245.7" y="80">3</text>
<text x="245.7" y="82.5">4</text>
<text x="10.3" y="86">B</text>
<text x="64.1" y="86.3">2</text>
<text x="64.1" y="88.9">3</text>
<text x="83.8" y="88.9">17</text>
<text x="83.8" y="86.3">18</text>
<text x="224.7" y="87.6">14</text>
<text x="224.7" y="85.1">15</text>
<text x="245.7" y="85.1">5</text>
<text x="245.7" y="87.6">6</text>
<text x="267.7" y="86">B</text>
<text x="64.1" y="91.4">4</text>
<text x="64.1" y="94">5</text>
<text x="83.8" y="94">15</text>
<text x="83.8" y="91.4">16</text>
<text x="224.7" y="95.2">11</text>
<text x="224.7" y="92.7">12</text>
<text x="224.7" y="90.1">13</text>
<text x="245.7" y="90.1">7</text>
<text x="245.7" y="92.7">8</text>
<text x="245.7" y="95.2">9</text>
<text x="64.1" y="96.5">6</text>
<text x="64.1" y="99">7</text>
<text x="64.1" y="101.6">8</text>
<text x="83.8" y="101.6">12</text>
<text x="83.8" y="99">13</text>
<text x="83.8" y="96.5">14</text>
<text x="129.5" y="99.1" transform="rotate(-90 129.5 99.1)">16</text>
<text x="174" y="99.1" transform="rotate(-90 174 99.1)">16</text>
<text x="245.7" y="100.3">1</text>
<text x="64.1" y="104.1">9</text>
<text x="83.8" y="104.1">11</text>
<text x="118.1" y="107.9">10</text>
<text x="118.1" y="102.8">15</text>
<text x="118.7" y="105.4">1</text>
<text x="139" y="105.4">2</text>
<text x="139" y="102.8">3</text>
<text x="139" y="107.9">6</text>
<text x="163.1" y="105.4">2</text>
<text x="163.1" y="102.8">3</text>
<text x="163.1" y="107.9">6</text>
<text x="182.8" y="107.9">10</text>
<text x="182.8" y="102.8">15</text>
<text x="183.4" y="105.4">1</text>
<text x="245.1" y="102.8">19</text>
<text x="63.5" y="111.7">19</text>
<text x="64.1" y="109.2">1</text>
<text x="118.7" y="110.5">9</text>
<text x="139" y="110.5">7</text>
<text x="163.1" y="110.5">7</text>
<text x="183.4" y="110.5">9</text>
<text x="236.2" y="109.3" transform="rotate(-90 236.2 109.3)">10</text>
<text x="74.9" y="118.2" transform="rotate(-90 74.9 118.2)">10</text>
<text x="118.1" y="115.5">11</text>
<text x="138.4" y="115.5">12</text>
<text x="162.5" y="115.5">12</text>
<text x="182.8" y="115.5">11</text>
<text x="212.1" y="118.2" transform="rotate(-90 212.1 118.2)">14</text>
<text x="232.4" y="119.4" transform="rotate(-90 232.4 119.4)">14</text>
<text x="74.9" y="125.8" transform="rotate(-90 74.9 125.8)">20</text>
<text x="118.1" y="125.7">14</text>
<text x="118.7" y="123.2">4</text>
<text x="118.7" y="120.6">5</text>
<text x="138.4" y="120.6">13</text>
<text x="162.5" y="120.6">13</text>
<text x="182.8" y="125.7">14</text>
<text x="183.4" y="123.2">4</text>
<text x="183.4" y="120.6">5</text>
<text x="64.1" y="129.5">2</text>
<text x="83.8" y="129.5">18</text>
<text x="129.5" y="131.5" transform="rotate(-90 129.5 131.5)">8</text>
<text x="174" y="131.5" transform="rotate(-90 174 131.5)">8</text>
<text x="10.3" y="136">C</text>
<text x="64.1" y="132.1">3</text>
<text x="64.1" y="134.6">4</text>
<text x="64.1" y="137.1">5</text>
<text x="83.8" y="137.1">15</text>
<text x="83.8" y="134.6">16</text>
<text x="83.8" y="132.1">17</text>
<text x="212.1" y="137.9" transform="rotate(-90 212.1 137.9)">7</text>
<text x="267.7" y="136">C</text>
<text x="64.1" y="139.7">6</text>
<text x="64.1" y="142.2">7</text>
<text x="83.8" y="142.2">13</text>
<text x="83.8" y="139.7">14</text>
<text x="232.4" y="139.1" transform="rotate(-90 232.4 139.1)">7</text>
<text x="64.1" y="144.8">8</text>
<text x="64.1" y="147.3">9</text>
<text x="83.8" y="147.3">11</text>
<text x="83.8" y="144.8">12</text>
<text x="63.5" y="154.9">19</text>
<text x="64.1" y="152.4">1</text>
<text x="74.9" y="161.3" transform="rotate(-90 74.9 161.3)">10</text>
<text x="10.3" y="186">D</text>
<text x="75.8" y="185.4">11</text>
<text x="95.8" y="185.4">12</text>
<text x="267.7" y="186">D</text>
<text x="75.8" y="190.5">12</text>
<text x="87" y="187.9">13</text>
<text x="95.8" y="190.5">13</text>
<text x="107.3" y="187.9">11</text>
<text x="35" y="205.9">1</text>
<text x="85" y="205.9">2</text>
<text x="135" y="205.9">3</text>
<text x="185" y="205.9">4</text>
<text x="235" y="205.9">5</text>
</g>
<g font-size="1.3" fill="#008484">
<text x="30.4" y="17.5">U36B</text>
<text x="30.5" y="20">7400</text>
<text x="49.5" y="20">U36C</text>
<text x="49.5" y="22.6">7400</text>
<text x="91.5" y="18.8">U36A</text>
<text x="91.5" y="21.3">7400</text>
<text x="223.1" y="22.8">C11</text>
<text x="222.2" y="24.8">0.1µF</text>
<text x="236.6" y="28.1">U13</text>
<text x="121.6" y="32.7">0.1µF</text>
<text x="123.1" y="30.2">C3</text>
<text x="127.5" y="31.5">+5V</text>
<text x="229.6" y="35.3">B0</text>
<text x="236.9" y="30.2">74LS245</text>
<text x="240.3" y="35.3">A0</text>
<text x="28.1" y="41.6">74LS02</text>
<text x="29.2" y="39.1">U10A</text>
<text x="131.7" y="40.3">74LS193</text>
<text x="131.7" y="37.8">U1</text>
<text x="163.3" y="40.3">74LS193</text>
<text x="169.1" y="37.8">U3</text>
<text x="181.6" y="39.1">0.1µF</text>
<text x="183.1" y="37.5">C4</text>
<text x="229.6" y="40.3">B2</text>
<text x="229.6" y="37.8">B1</text>
<text x="237.2" y="36.6" transform="rotate(-90 237.2 36.6)">VCC</text>
<text x="240.3" y="37.8">A1</text>
<text x="240.3" y="40.3">A2</text>
<text x="122.4" y="48">B</text>
<text x="122.4" y="45.4">A</text>
<text x="130.5" y="46.2" transform="rotate(-90 130.5 46.2)">VCC</text>
<text x="133.8" y="48">QB</text>
<text x="134" y="45.4">QA</text>
<text x="166.9" y="48">QB</text>
<text x="166.9" y="45.4">QA</text>
<text x="175" y="46.2" transform="rotate(-90 175 46.2)">VCC</text>
<text x="179.6" y="48">B</text>
<text x="179.8" y="45.4">A</text>
<text x="229.6" y="48">B5</text>
<text x="229.6" y="45.4">B4</text>
<text x="229.6" y="42.9">B3</text>
<text x="240.3" y="42.9">A3</text>
<text x="240.3" y="45.4">A4</text>
<text x="240.3" y="48">A5</text>
<text x="122.4" y="53">D</text>
<text x="122.4" y="50.5">C</text>
<text x="133.8" y="50.5">QC</text>
<text x="133.8" y="53">QD</text>
<text x="166.9" y="50.5">QC</text>
<text x="166.9" y="53">QD</text>
<text x="179.6" y="53">D</text>
<text x="179.6" y="50.5">C</text>
<text x="229.6" y="53">B7</text>
<text x="229.6" y="50.5">B6</text>
<text x="240.3" y="50.5">A6</text>
<text x="240.3" y="53">A7</text>
<text x="26.8" y="56.9">74LS02</text>
<text x="27.9" y="54.3">U10B</text>
<text x="44.6" y="56.9">74LS02</text>
<text x="45.6" y="54.3">U10C</text>
<text x="122.4" y="58.1">LOAD</text>
<text x="133.8" y="58.1">CO</text>
<text x="166.9" y="58.1">CO</text>
<text x="176.2" y="58.1">LOAD</text>
<text x="239.5" y="58.1">DIR</text>
<text x="122.4" y="65.7">DOWN</text>
<text x="122.4" y="63.2">UP</text>
<text x="133.8" y="63.2">BO</text>
<text x="166.9" y="63.2">BO</text>
<text x="175.5" y="65.7">DOWN</text>
<text x="178.3" y="63.2">UP</text>
<text x="237.2" y="61.2" transform="rotate(-90 237.2 61.2)">GND</text>
<text x="240.2" y="60.7">CE</text>
<text x="122.4" y="68.3">CLR</text>
<text x="130.5" y="69.3" transform="rotate(-90 130.5 69.3)">GND</text>
<text x="175" y="69.3" transform="rotate(-90 175 69.3)">GND</text>
<text x="177.3" y="68.3">CLR</text>
<text x="237.6" y="71.3">U14</text>
<text x="215.9" y="74.4">0.1µF</text>
<text x="216.2" y="72.1">C12</text>
<text x="237.4" y="73.6">74LS245</text>
<text x="65.5" y="80">0.1µF</text>
<text x="66.9" y="82.3">C13</text>
<text x="77.1" y="79.7">U11</text>
<text x="77.1" y="82.3">74LS245</text>
<text x="229.6" y="83.5">B2</text>
<text x="229.6" y="81">B1</text>
<text x="229.6" y="78.4">B0</text>
<text x="237.2" y="79.8" transform="rotate(-90 237.2 79.8)">VCC</text>
<text x="240.3" y="78.4">A0</text>
<text x="240.3" y="81">A1</text>
<text x="240.3" y="83.5">A2</text>
<text x="68.3" y="87.3">A0</text>
<text x="68.3" y="89.9">A1</text>
<text x="75.9" y="88.7" transform="rotate(-90 75.9 88.7)">VCC</text>
<text x="78.9" y="89.9">B1</text>
<text x="78.9" y="87.3">B0</text>
<text x="229.6" y="88.6">B4</text>
<text x="229.6" y="86.1">B3</text>
<text x="240.3" y="86.1">A3</text>
<text x="240.3" y="88.6">A4</text>
<text x="68.3" y="92.4">A2</text>
<text x="68.3" y="95">A3</text>
<text x="78.9" y="95">B3</text>
<text x="78.9" y="92.4">B2</text>
<text x="229.6" y="93.7">B6</text>
<text x="229.6" y="91.1">B5</text>
<text x="240.3" y="91.1">A5</text>
<text x="240.3" y="93.7">A6</text>
<text x="68.3" y="97.5">A4</text>
<text x="68.3" y="100">A5</text>
<text x="78.9" y="100">B5</text>
<text x="78.9" y="97.5">B4</text>
<text x="119.1" y="99.8">74LS193</text>
<text x="119.1" y="97.2">U2</text>
<text x="133.8" y="96.2">C6</text>
<text x="136.9" y="96.5">0.1µF</text>
<text x="161.5" y="97.5">C5</text>
<text x="165.8" y="97.2">0.1µF</text>
<text x="174.8" y="96.7">U4</text>
<text x="174.9" y="99.3">74LS193</text>
<text x="229.6" y="96.2">B7</text>
<text x="239.5" y="101.3">DIR</text>
<text x="240.3" y="96.2">A7</text>
<text x="68.3" y="102.6">A6</text>
<text x="68.3" y="105.1">A7</text>
<text x="78.9" y="105.1">B7</text>
<text x="78.9" y="102.6">B6</text>
<text x="122.4" y="106.4">B</text>
<text x="122.4" y="103.8">A</text>
<text x="130.5" y="104.7" transform="rotate(-90 130.5 104.7)">VCC</text>
<text x="133.8" y="106.4">QB</text>
<text x="134" y="103.8">QA</text>
<text x="166.9" y="106.4">QB</text>
<text x="166.9" y="103.8">QA</text>
<text x="175" y="104.7" transform="rotate(-90 175 104.7)">VCC</text>
<text x="179.6" y="106.4">B</text>
<text x="179.8" y="103.8">A</text>
<text x="237.2" y="104.4" transform="rotate(-90 237.2 104.4)">GND</text>
<text x="240.2" y="103.8">CE</text>
<text x="68.3" y="110.2">DIR</text>
<text x="68.3" y="112.7">CE</text>
<text x="75.9" y="113.3" transform="rotate(-90 75.9 113.3)">GND</text>
<text x="122.4" y="111.5">D</text>
<text x="122.4" y="108.9">C</text>
<text x="133.8" y="108.9">QC</text>
<text x="133.8" y="111.5">QD</text>
<text x="166.9" y="108.9">QC</text>
<text x="166.9" y="111.5">QD</text>
<text x="179.6" y="111.5">D</text>
<text x="179.6" y="108.9">C</text>
<text x="122.4" y="116.5">LOAD</text>
<text x="133.8" y="116.5">CO</text>
<text x="166.9" y="116.5">CO</text>
<text x="176.2" y="116.5">LOAD</text>
<text x="216.4" y="119.1">0.1µF</text>
<text x="216.7" y="116.8">C15</text>
<text x="242.3" y="118.3">0.1µF</text>
<text x="242.7" y="116">C16</text>
<text x="59.5" y="125.2">C14</text>
<text x="77.1" y="122.9">U12</text>
<text x="77.1" y="125.4">74LS245</text>
<text x="122.4" y="124.2">DOWN</text>
<text x="122.4" y="121.6">UP</text>
<text x="133.8" y="121.6">BO</text>
<text x="166.9" y="121.6">BO</text>
<text x="175.5" y="124.2">DOWN</text>
<text x="178.3" y="121.6">UP</text>
<text x="213.1" y="124.2" transform="rotate(-90 213.1 124.2)">VCC</text>
<text x="233.4" y="125.5" transform="rotate(-90 233.4 125.5)">VCC</text>
<text x="59.4" y="127.2">0.1µF</text>
<text x="68.3" y="130.5">A0</text>
<text x="75.9" y="131.8" transform="rotate(-90 75.9 131.8)">VCC</text>
<text x="78.9" y="130.5">B0</text>
<text x="122.4" y="126.7">CLR</text>
<text x="130.5" y="127.8" transform="rotate(-90 130.5 127.8)">GND</text>
<text x="175" y="127.8" transform="rotate(-90 175 127.8)">GND</text>
<text x="177.3" y="126.7">CLR</text>
<text x="218.4" y="126.7">U36E</text>
<text x="218.4" y="129.2">7400</text>
<text x="238.8" y="128">U10E</text>
<text x="238.8" y="130.5">74LS02</text>
<text x="68.3" y="133.1">A1</text>
<text x="68.3" y="135.6">A2</text>
<text x="78.9" y="135.6">B2</text>
<text x="78.9" y="133.1">B1</text>
<text x="213.1" y="133.6" transform="rotate(-90 213.1 133.6)">GND</text>
<text x="233.4" y="134.9" transform="rotate(-90 233.4 134.9)">GND</text>
<text x="68.3" y="138.1">A3</text>
<text x="68.3" y="140.7">A4</text>
<text x="68.3" y="143.2">A5</text>
<text x="78.9" y="143.2">B5</text>
<text x="78.9" y="140.7">B4</text>
<text x="78.9" y="138.1">B3</text>
<text x="68.3" y="145.8">A6</text>
<text x="68.3" y="148.3">A7</text>
<text x="78.9" y="148.3">B7</text>
<text x="78.9" y="145.8">B6</text>
<text x="127.5" y="149.6">GND</text>
<text x="68.3" y="153.4">DIR</text>
<text x="68.3" y="155.9">CE</text>
<text x="75.9" y="156.5" transform="rotate(-90 75.9 156.5)">GND</text>
<text x="78.9" y="182.6">74LS02</text>
<text x="79.9" y="180">U10D</text>
<text x="100.3" y="180">U36D</text>
<text x="100.3" y="182.6">7400</text>
</g>
<g font-size="1.3">
<text x="17" y="22.7">PC_LOAD</text>
<text x="80" y="20.2">PC_UP</text>
<text x="17" y="27.8">PC_LOAD</text>
<text x="59.7" y="27.8">PC_LOAD_STABLE</text>
<text x="81" y="24">CW13</text>
<text x="82.6" y="29.1">CLK</text>
<text x="101.6" y="26.5">PC_UP_STABLE</text>
<text x="24.2" y="32.9">CLK</text>
<text x="219.6" y="34.2">PC0</text>
<text x="254" y="34.2">M0</text>
<text x="219.6" y="36.7">PC1</text>
<text x="219.6" y="41.8">PC3</text>
<text x="219.6" y="39.2">PC2</text>
<text x="254" y="39.2">M2</text>
<text x="254" y="36.7">M1</text>
<text x="254" y="41.8">M3</text>
<text x="14.6" y="44.3">PC_CLEAR</text>
<text x="39.4" y="46.9">PC_CLEAR</text>
<text x="111.6" y="46.9">PCD1</text>
<text x="111.6" y="44.3">PCD0</text>
<text x="142.2" y="46.9">PC1</text>
<text x="142.2" y="44.3">PC0</text>
<text x="157.3" y="44.3">PC8</text>
<text x="157.3" y="46.9">PC9</text>
<text x="186.7" y="44.3">PCD8</text>
<text x="186.7" y="46.9">PCD9</text>
<text x="219.6" y="44.3">PC4</text>
<text x="219.6" y="46.9">PC5</text>
<text x="254" y="44.3">M4</text>
<text x="254" y="46.9">M5</text>
<text x="20.4" y="49.4">CLK</text>
<text x="111.6" y="49.4">PCD2</text>
<text x="111.6" y="51.9">PCD3</text>
<text x="142.2" y="49.4">PC2</text>
<text x="142.2" y="51.9">PC3</text>
<text x="156.1" y="49.4">PC10</text>
<text x="156.1" y="51.9">PC11</text>
<text x="186.7" y="51.9">PCD11</text>
<text x="186.7" y="49.4">PCD10</text>
<text x="219.6" y="49.4">PC6</text>
<text x="219.6" y="51.9">PC7</text>
<text x="254" y="51.9">M7</text>
<text x="254" y="49.4">M6</text>
<text x="13.3" y="59.6">PC_CLEAR</text>
<text x="91.8" y="57">PC_LOAD_STABLE</text>
<text x="142.2" y="57">CO1</text>
<text x="157.3" y="57">CO3</text>
<text x="196.8" y="57">PC_LOAD_STABLE</text>
<text x="16.9" y="64.6">RESET</text>
<text x="81.3" y="62.1">PC_UP_STABLE</text>
<text x="142.2" y="62.1">BO1</text>
<text x="157.3" y="62.1">BO3</text>
<text x="186.7" y="62.1">CO2</text>
<text x="186.7" y="64.6">BO2</text>
<text x="88.2" y="69.7">PC_CLEAR_OR_RESET</text>
<text x="219.6" y="77.3">PC8</text>
<text x="254" y="77.3">M8</text>
<text x="164.4" y="79.9">PC_CLEAR_OR_RESET</text>
<text x="218.4" y="82.4">PC10</text>
<text x="219.6" y="79.9">PC9</text>
<text x="254" y="79.9">M9</text>
<text x="254" y="82.4">M10</text>
<text x="48.3" y="88.8">M1</text>
<text x="48.3" y="86.2">M0</text>
<text x="87.6" y="88.8">PCD1</text>
<text x="87.6" y="86.2">PCD0</text>
<text x="218.4" y="85">PC11</text>
<text x="218.4" y="87.5">PC12</text>
<text x="254" y="87.5">M12</text>
<text x="254" y="85">M11</text>
<text x="48.3" y="93.9">M3</text>
<text x="48.3" y="91.3">M2</text>
<text x="87.6" y="91.3">PCD2</text>
<text x="87.6" y="93.9">PCD3</text>
<text x="218.4" y="92.6">PC14</text>
<text x="218.4" y="95.1">PC15</text>
<text x="218.4" y="90">PC13</text>
<text x="254" y="95.1">M15</text>
<text x="254" y="90">M13</text>
<text x="254" y="92.6">M14</text>
<text x="48.3" y="101.5">M6</text>
<text x="48.3" y="98.9">M5</text>
<text x="48.3" y="96.4">M4</text>
<text x="87.6" y="101.5">PCD6</text>
<text x="87.6" y="96.4">PCD4</text>
<text x="87.6" y="98.9">PCD5</text>
<text x="254" y="97.7">ROM_EN</text>
<text x="48.3" y="104">M7</text>
<text x="87.6" y="104">PCD7</text>
<text x="111.6" y="105.3">PCD5</text>
<text x="111.6" y="102.7">PCD4</text>
<text x="111.6" y="107.8">PCD6</text>
<text x="142.2" y="107.8">PC6</text>
<text x="142.2" y="102.7">PC4</text>
<text x="142.2" y="105.3">PC5</text>
<text x="156.1" y="102.7">PC12</text>
<text x="156.1" y="107.8">PC14</text>
<text x="156.1" y="105.3">PC13</text>
<text x="186.7" y="105.3">PCD13</text>
<text x="186.7" y="102.7">PCD12</text>
<text x="186.7" y="107.8">PCD14</text>
<text x="111.6" y="110.4">PCD7</text>
<text x="142.2" y="110.4">PC7</text>
<text x="156.1" y="110.4">PC15</text>
<text x="186.7" y="110.4">PCD15</text>
<text x="94.4" y="115.4">PC_LOAD_STABLE</text>
<text x="142.2" y="115.4">CO2</text>
<text x="254" y="119.3">PC_MAR_MUX</text>
<text x="112.8" y="120.5">CO1</text>
<text x="112.8" y="123.1">BO1</text>
<text x="142.2" y="120.5">BO2</text>
<text x="186.7" y="123.1">BO3</text>
<text x="186.7" y="120.5">CO3</text>
<text x="48.3" y="129.4">M8</text>
<text x="48.3" y="132">M9</text>
<text x="87.6" y="132">PCD9</text>
<text x="87.6" y="129.4">PCD8</text>
<text x="48.3" y="137">M11</text>
<text x="48.3" y="134.5">M10</text>
<text x="87.6" y="134.5">PCD10</text>
<text x="87.6" y="137">PCD11</text>
<text x="106.7" y="134.5">PC_CLEAR_OR_RESET</text>
<text x="48.3" y="139.6">M12</text>
<text x="48.3" y="142.1">M13</text>
<text x="87.6" y="139.6">PCD12</text>
<text x="87.6" y="142.1">PCD13</text>
<text x="169.4" y="142.1">PC_CLEAR_OR_RESET</text>
<text x="40.6" y="149.7">ROM_EN</text>
<text x="48.3" y="147.2">M15</text>
<text x="48.3" y="144.7">M14</text>
<text x="87.6" y="144.7">PCD14</text>
<text x="87.6" y="147.2">PCD15</text>
<text x="174.4" y="149.7">PC_LOAD_STABLE</text>
<text x="44.9" y="154.8">PC_LOAD</text>
</g>
<g font-size="1.3" fill="#000084">
<text x="252.2" y="27.8">M[0..15]</text>
<text x="37.5" y="79.9">M[0..15]</text>
</g>
<g font-size="1.3" fill="#0000c2">
<text x="159" y="158.4">MODULE CONTRACT — generated, do not hand-edit (kicad_contracts.py --stamp)</text>
<text x="159" y="160.4">IN: PC_CLEAR, PC_LOAD &lt;- Control Word Module</text>
<text x="159" y="162.5">IN: PC_MAR_MUX &lt;- Memory Address Regiser</text>
<text x="159" y="164.5">IN: CW13=PC_UP &lt;- Microcode_Decoder</text>
<text x="159" y="166.6">IN: CLK, RESET, CLK &lt;- root</text>
<text x="159" y="168.6">OUT: PC0-15 -&gt; Memory Data Register</text>
<text x="159" y="170.7">OUT: M0-14, M15=ROM_EN -&gt; Memory, Memory Address Regiser</text>
</g>
</svg>
